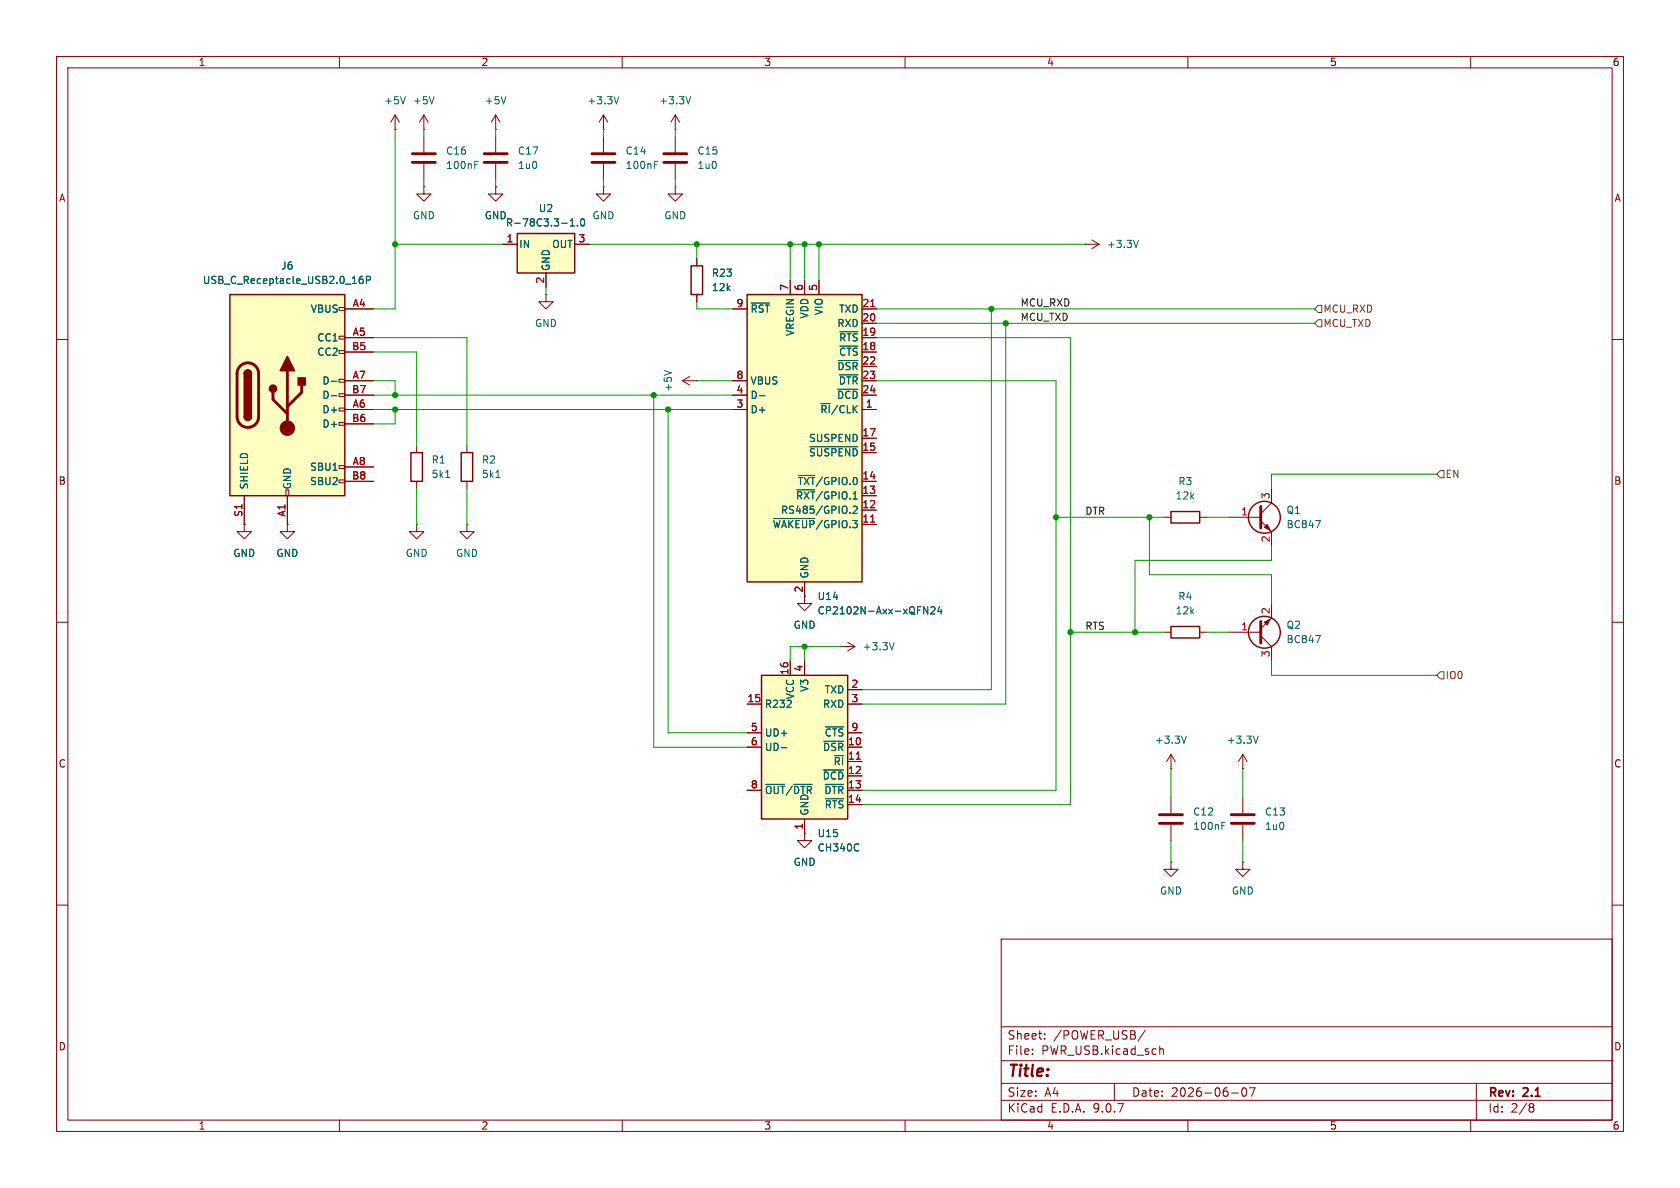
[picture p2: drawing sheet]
<svg xmlns="http://www.w3.org/2000/svg" width="297mm" height="210mm" viewBox="0 0 297 210" stroke-linecap="round" stroke-linejoin="round" font-family="sans-serif">
<g fill="none" stroke="#840000" stroke-width=".18">
<path d="M10 10h277v190h-277zM12 12h273v186h-273zM60 10v2M110 10v2M160 10v2M210 10v2M260 10v2M87.6 22.9h.1M87.6 20.3l-.7 1.3M87.6 20.3l.8 1.3M87.6 20.3v2.6M10 60h2"/>
<path d="M285 60h2M10 110h2M285 110h2M10 160h2M177 166h108v32h-108zM285 160h2M60 198v2M110 198v2M160 198v2M177 194.5h108M177 191.5h108M177 187.5h108"/>
<path d="M177 181.5h108M182.5 186.3v.1M182.5 185.5v.1M184.7 183.6v.1M184.7 182.8v.1M197 191.5v3M202.5 182.1l-1.3 2M205 184.9v1.5M205 185.5l.2-.1 .4 .1 .1 .9M210 198v2M217.7 193.2h1.2M219.7 192.4l.2-.1a.81 .81 0 0 1 .6 .6 .81 .81 0 0 1-.3 .8l-.2 .1a.81 .81 0 0 1-.3-1.4z"/>
<path d="M220.9 192.3h1l-.7 1.5M260 198v2M261 191.5v6.5M270.6 195.1l.4 .1 .2 .2-.3 .3M270.6 195.7h.3M270.9 195.7l.2 .2 .1 .4-.2 .2-.4 .1"/>
</g>
<path d="M89.4 17.1l-.4 1.3" fill="none" stroke="#006464" stroke-width=".18"/>
<path d="M132.1 52.1h20.3v50.8h-20.3z" fill="#ffffc2"/>
<path d="M132.1 52.1h20.3v50.8h-20.3z" fill="none" stroke="#840000" stroke-width=".25"/>
<g fill="none" stroke="#840000" stroke-width=".18">
<path d="M106.7 22.9h.1M106.7 20.3l-.8 1.3M106.7 20.3l.7 1.3M106.7 20.3v2.6M119.4 22.9h.1M119.4 20.3l-.8 1.3M119.4 20.3l.7 1.3M119.4 20.3v2.6M129.5 54.6h2.6M139.7 49.5v2.6M142.2 49.5v2.6M144.8 49.5v2.6"/>
<path d="M152.4 54.6h2.5M152.4 57.2h2.5M152.4 59.7h2.5M129.5 67.3h2.6M129.5 69.9h2.6M129.5 72.4h2.6M152.4 67.3h2.5M152.4 69.9h2.5M152.4 72.4h2.5M152.4 62.2h2.5M152.4 64.8h2.5M152.4 77.5h2.5"/>
<path d="M152.4 80h2.5M152.4 85.1h2.5M152.4 87.6h2.5M152.4 90.2h2.5M152.4 92.7h2.5M142.2 102.9v2.5M142.2 147.3v1.3h1.3l-1.3 1.3-1.2-1.3h1.2M142.2 147.3h.1"/>
</g>
<g fill="none" stroke="#006464" stroke-width=".18">
<path d="M109.4 17.1l-.4 1.3M122.1 17.1l-.4 1.3M132.8 53.6h3.2M148.5 58.6h3.2M134.3 69.9h.9M143.1 79h8.6M148.1 68.8h3.6M148.2 63.7h3.5M148.4 66.3h3.3M148.5 61.2h3.2M136.7 91.7h7.3M140.9 86.6h3.1"/>
<path d="M141.2 84h2.8M150.3 90.6v.1M150.8 89.6l.5-.1 .2 .3-.7 .9h.7M163.3 107.3l.7 1.2v-1.2M164.6 107.4l.4-.1 .3 .3-.8 .9h.8M166.1 107.2l-.3 .9h.8M166.4 107.7v.8"/>
</g>
<path d="M153.9 54.2h.7M153.9 92.3h.7" fill="none" stroke="#a90000" stroke-width=".18"/>
<path d="M134.6 119.4h15.3v25.4h-15.3z" fill="#ffffc2"/>
<path d="M134.6 119.4h15.3v25.4h-15.3z" fill="none" stroke="#840000" stroke-width=".25"/>
<g fill="none" stroke="#840000" stroke-width=".18">
<path d="M74.9 24.1v2.8M74.9 29v2.8M87.6 33v1.3h1.3l-1.3 1.3-1.2-1.3h1.2M87.6 33h.1M87.6 24.1v2.8M87.6 29v2.8M106.7 33v1.3h1.2l-1.2 1.3-1.3-1.3h1.3M106.7 33h.1M106.7 24.1v2.8M106.7 29v2.8M119.4 33v1.3h1.2l-1.2 1.3-1.3-1.3h1.3M119.4 33h.1"/>
<path d="M119.4 24.1v2.8M119.4 29v2.8M139.7 116.8v2.6M142.2 105.4v1.3h1.3l-1.3 1.3-1.2-1.3h1.2M142.2 116.8v2.6M132.1 124.5h2.5M132.1 129.5h2.5M132.1 132.1h2.5M132.1 139.7h2.5M149.9 124.5h2.5M149.9 129.5h2.5M149.9 132.1h2.5"/>
<path d="M149.9 139.7h2.5M149.9 121.9h2.5M149.9 134.6h2.5M149.9 137.2h2.5M142.2 144.8v2.5M149.9 142.2h2.5"/>
</g>
<g fill="none" stroke="#006464" stroke-width=".18">
<path d="M83.9 29.1h.5M83.9 28.5h.6M115.7 29.1h.4M115.7 28.5h.6M135.4 138.7h3.3M138.1 132.2h1M140.3 138.7h3.3M145.6 136.1h3.5M145.6 131h3.5M145.9 138.7h3.2M145.9 128.5h3.2M145.9 141.2h3.2"/>
<path d="M151.7 149.2l.1 .1M151.8 150.3l-.1 .1"/>
</g>
<path d="M151.4 134.2h.7" fill="none" stroke="#a90000" stroke-width=".18"/>
<path d="M72.9 27.2h4.1M72.9 28.7h4.1M85.6 27.2h4.1M85.6 28.7h4.1M104.6 27.2h4.1M104.6 28.7h4.1M117.3 27.2h4.1M117.3 28.7h4.1" fill="none" stroke="#840000" stroke-width=".51"/>
<path d="M91.4 41.3h10.2v7h-10.2z" fill="#ffffc2"/>
<g fill="none" stroke="#840000" stroke-width=".25">
<path d="M91.4 41.3h10.2v7h-10.2zM122.2 47h2v5.1h-2zM81.5 80h2.1v5.1h-2.1zM207 90.4h5.1v2.1h-5.1zM207 110.7h5.1v2.1h-5.1z"/>
<circle cx="223.5" cy="91.4" r="2.82"/>
<circle cx="223.5" cy="111.8" r="2.82"/>
</g>
<g fill="none" stroke="#840000" stroke-width=".18">
<path d="M69.8 22.9h.1M69.8 20.3l-.7 1.3M69.8 20.3l.8 1.3M69.8 20.3v2.6M74.9 22.9h.1M74.9 33v1.3h1.3l-1.3 1.3-1.2-1.3h1.2M74.9 33h.1M74.9 20.3l-.7 1.3M74.9 20.3l.8 1.3M74.9 20.3v2.6M88.9 43.2h2.5M96.5 48.3v2.5"/>
<path d="M101.6 43.2h2.5M123.2 45.7v1.3M123.2 52.1v1.2M191.8 43.2h.1M191.8 43.2h2.5M193 42.4l1.3 .8M194.3 43.2l-1.3 .7M82.5 78.7v1.3M120.6 67.3l1.3 .8M120.6 67.3h2.6M121.9 66.5l-1.3 .8M123.2 67.3h.1"/>
<path d="M50.8 92.7v1.3h1.3l-1.3 1.3-1.3-1.3h1.3M50.8 92.7h.1M82.5 85.1v1.3M205.7 91.4h1.3M212.1 91.4h1.3M217.2 91.4h5.7M222.9 92.1l1.9 1.9v2.5M224.8 86.4v2.5l-1.9 1.9M148.6 114.3h.1M148.6 114.3h2.5M149.9 113.5l1.2 .8M151.1 114.3l-1.2 .8"/>
<path d="M205.7 111.8h1.3M212.1 111.8h1.3M217.2 111.8h5.7M222.9 112.4l1.9 1.9v2.5M224.8 106.7v2.5l-1.9 1.9M219.7 135.9h.1M219.7 133.4l-.8 1.2M219.7 133.4l.8 1.2M219.7 133.4v2.5"/>
</g>
<g fill="none" stroke="#006464" stroke-width=".18">
<path d="M71.7 17.1l-.5 1.3M76.7 17.1l-.4 1.3M100.8 39.9h.7M100.8 39l.4-.3v1.2M102.1 39.8v.1M102.8 38.7h.1a.68 .68 0 0 1 .5 .6 .68 .68 0 0 1-.5 .6 .84 .84 0 0 1-.1-1.2zM201.3 42.5l-.5 1.3M117.4 65.5l1.3 .4M87.7 84.4h.7M232.6 92h.8l-.5 1.3M158.1 113.6l-.4 1.3M232.6 112.3h.8l-.5 1.3"/>
<path d="M222.4 130.1l-.4 1.3"/>
</g>
<path d="M222.9 89.5v3.8M222.9 109.9v3.8" fill="none" stroke="#840000" stroke-width=".51"/>
<g fill="#840000" stroke="#840000" stroke-width=".18">
<path d="M223.5 93.2l.5-.5 .5 1z"/>
<path d="M223.5 110l1-.5-.5 1z"/>
</g>
<path d="M40.6 52.1h20.4v35.5h-20.4z" fill="#ffffc2"/>
<g fill="none" stroke="#840000" stroke-width=".18">
<path d="M87.6 33h.1M59.9 54.4h1.1v.5h-1.1zM59.9 59.4h1.1v.5h-1.1zM61 54.6h5M61 59.7h5M88.9 43.2h2.5M96.5 52.1v1.2h1.3l-1.3 1.3-1.3-1.3h1.3M96.5 52.1h.1M96.5 48.3v2.5M101.6 43.2h2.5M123.2 45.7v1.3M123.2 52.1v1.2"/>
<path d="M129.5 54.6h2.6M139.7 49.5v2.6M142.2 49.5v2.6M144.8 49.5v2.6M152.4 54.6h2.5M152.4 59.7h2.5M152.4 57.2h2.5M59.9 62h1.1v.5h-1.1zM59.9 67.1h1.1v.5h-1.1zM59.9 69.6h1.1v.5h-1.1zM59.9 72.1h1.1v.5h-1.1zM59.9 74.7h1.1v.5h-1.1z"/>
<path d="M61 62.2h5M61 67.3h5M61 69.9h5M61 72.4h5M61 74.9h5M73.7 78.7v1.3M129.5 67.3h2.6M129.5 69.9h2.6M129.5 72.4h2.6M152.4 62.2h2.5M152.4 67.3h2.5M152.4 69.9h2.5"/>
<path d="M152.4 72.4h2.5M152.4 64.8h2.5M152.4 77.5h2.5M43.2 92.7v1.3h1.2l-1.2 1.3-1.3-1.3h1.3M43.2 92.7h.1M43.2 87.6v5.1M50.5 86.6h.6v1h-.6zM50.8 92.7h.1M50.8 87.6v5.1M59.9 82.3h1.1v.5h-1.1zM59.9 84.8h1.1v.5h-1.1zM61 82.6h5"/>
<path d="M61 85.1h5M73.7 92.7v1.3h1.2l-1.2 1.3-1.3-1.3h1.3M73.7 92.7h.1M73.7 85.1v1.3M82.5 92.7v1.3h1.3l-1.3 1.3-1.2-1.3h1.2M82.5 92.7h.1M152.4 85.1h2.5M152.4 80h2.5M152.4 87.6h2.5M152.4 90.2h2.5M152.4 92.7h2.5M139.7 116.8v2.6"/>
<path d="M142.2 102.9v2.5M142.2 116.8v2.6M132.1 124.5h2.5M132.1 129.5h2.5M132.1 132.1h2.5M132.1 139.7h2.5M149.9 124.5h2.5M149.9 129.5h2.5M149.9 132.1h2.5M149.9 139.7h2.5M149.9 121.9h2.5M149.9 134.6h2.5"/>
<path d="M149.9 137.2h2.5M207 135.9h.1M207 133.4v2.5M207 133.4l-.8 1.2M207 133.4l.8 1.2M142.2 147.3h.1M142.2 144.8v2.5M149.9 142.2h2.5M207 152.4v1.3h1.3l-1.3 1.2-1.3-1.2h1.3M207 152.4h.1M207 141v2.8M207 145.8v2.8"/>
<path d="M219.7 152.4v1.3h1.3l-1.3 1.2-1.3-1.2h1.3M219.7 152.4h.1M219.7 141v2.8M219.7 145.8v2.8"/>
</g>
<path d="M40.6 52.1h20.4v35.5h-20.4zM43.2 66a.64 .64 0 0 1 .6-.6 .64 .64 0 0 1 .6 .6M43.2 73.7a.64 .64 0 0 0 .6 .6 .64 .64 0 0 0 .6-.6M72.6 80h2.1v5.1h-2.1z" fill="none" stroke="#840000" stroke-width=".25"/>
<path d="M42.5 64.7a1.9 1.9 0 0 1 2-.4 1.9 1.9 0 0 1 1.2 1.7v7.7a1.91 1.91 0 0 1-1.9 1.9 1.91 1.91 0 0 1-1.9-1.9v-7.8l.2-.6zM48.3 69.3v1.3l2.5 2.6M50.8 65.5v10.2M53.3 68.1v1.2l-2.5 2.6M205 144h4M205 145.5h4M217.7 144h4M217.7 145.5h4" fill="none" stroke="#840000" stroke-width=".51"/>
<g fill="#840000" stroke="#840000" stroke-width=".25">
<path d="M43.2 66h1.2v7.7h-1.2z"/>
<path d="M43.4 65.6a.64 .64 0 0 1 .7-.1 .64 .64 0 0 1 .3 .5h-1.2z"/>
<path d="M43.2 73.7h1.2a.64 .64 0 0 1-.6 .6 .64 .64 0 0 1-.6-.6z"/>
<path d="M50.8 63l1.3 2.5h-2.6z"/>
<path d="M52.7 66.8h1.3v1.3h-1.3z"/>
<circle cx="48.3" cy="68.7" r=".63"/>
</g>
<circle cx="50.8" cy="75.7" r="1.27" fill="#840000" stroke="#840000" stroke-width=".18"/>
<g fill="none" stroke="#006464" stroke-width=".18">
<path d="M100.8 39.9h.7M100.8 39l.4-.3v1.2M102.1 39.8v.1M102.8 38.7h.1a.68 .68 0 0 1 .5 .6 .68 .68 0 0 1-.5 .6 .84 .84 0 0 1-.1-1.2zM64.1 48.8l-.4 .1a.86 .86 0 0 0 0 1.2l.5-.1v-.4l-.2-.3h-.3l-.2 .3M64.8 49.5l.6-.1 .1-.1-.1-.3-.6-.2v1.3M132.8 53.6h3.2M148.5 58.6h3.2M58.6 67.4h.9M58.6 69.9h.9M134.3 69.9h.9M143.1 79h8.6"/>
<path d="M148.1 68.8h3.6M148.2 63.7h3.5M148.4 66.3h3.3M148.5 61.2h3.2M78.8 84.4h.7M136.7 91.7h7.3M140.9 86.6h3.1M141.2 84h2.8M150.3 90.6v.1M150.8 89.6l.5-.1 .2 .3-.7 .9h.7M163.3 107.3l.7 1.2v-1.2M164.6 107.4l.4-.1 .3 .3-.8 .9h.8"/>
<path d="M166.1 107.2l-.3 .9h.8M166.4 107.7v.8M135.4 138.7h3.3M138.1 132.2h1M140.3 138.7h3.3M145.6 136.1h3.5M145.6 131h3.5M145.9 138.7h3.2M145.9 128.5h3.2M209.7 130.1l-.4 1.3M145.9 141.2h3.2M151.7 149.2l.1 .1"/>
<path d="M151.8 150.3l-.1 .1M216 146h.4M216 145.4h.6"/>
</g>
<path d="M233 54h.7v1.2h-.7l-.6-.6zM233 56.5h.7v1.3h-.7l-.6-.6zM254.6 83.2h.7v1.3h-.7l-.6-.7zM254.6 118.7h.7v1.3h-.7l-.6-.6z" fill="none" stroke="#725600" stroke-width=".18"/>
<g fill="none" stroke="#009600" stroke-width=".18">
<path d="M69.8 22.9v31.7h-3.8M74.9 22.9v1.2M74.9 31.8v1.2M87.6 22.9v1.2M87.6 31.8v1.2M106.7 22.9v1.2M106.7 31.8v1.2M119.4 22.9v1.2M119.4 31.8v1.2M66 59.7h16.5v19M69.8 43.2h19.1M96.5 50.8v1.3"/>
<path d="M104.1 43.2h87.7M123.2 53.3v1.3h6.3M123.2 43.2v2.5M139.7 43.2v6.3M142.2 43.2v6.3M144.8 43.2v6.3M154.9 54.6h77.5M154.9 59.7h34.3v82.5h-36.8M154.9 57.2h77.5M175.3 54.6v67.3h-22.9M177.8 57.2v67.3h-25.4M66 67.3h3.8v2.6"/>
<path d="M66 69.9h63.5M66 72.4h63.5M66 62.2h7.7v16.5M69.8 72.4v2.5h-3.8M115.6 69.9v62.2h16.5M118.1 72.4v57.1h14M123.2 67.3h6.3M154.9 67.3h31.8v72.4h-34.3M73.7 86.4v6.3M82.5 86.4v6.3M186.7 91.4h19M203.2 91.4v10.2h21.6v5.1"/>
<path d="M213.4 91.4h3.8M224.8 96.5v2.6h-24.1v12.7M254 83.8h-29.2v2.6M142.2 114.3v2.5M148.6 114.3h-8.9v2.5M189.2 111.8h16.5M213.4 111.8h3.8M224.8 116.8v2.6h29.2M207 135.9v5.1M219.7 135.9v5.1M207 148.6v3.8M219.7 148.6v3.8"/>
</g>
<path d="M153.9 54.2h.7M153.9 92.3h.7M151.4 134.2h.7" fill="none" stroke="#a90000" stroke-width=".18"/>
<g fill="#009600" stroke="#009600" stroke-width=".18">
<circle cx="142.2" cy="114.3" r=".46"/>
<circle cx="203.2" cy="91.4" r=".46"/>
<circle cx="69.8" cy="43.2" r=".46"/>
<circle cx="144.8" cy="43.2" r=".46"/>
<circle cx="115.6" cy="69.9" r=".46"/>
<circle cx="139.7" cy="43.2" r=".46"/>
<circle cx="142.2" cy="43.2" r=".46"/>
<circle cx="123.2" cy="43.2" r=".46"/>
<circle cx="186.7" cy="91.4" r=".46"/>
<circle cx="189.2" cy="111.8" r=".46"/>
<circle cx="175.3" cy="54.6" r=".46"/>
<circle cx="177.8" cy="57.2" r=".46"/>
<circle cx="200.7" cy="111.8" r=".46"/>
<circle cx="118.1" cy="72.4" r=".46"/>
<circle cx="69.8" cy="72.4" r=".46"/>
<circle cx="69.8" cy="69.9" r=".46"/>
</g>
<text font-size="2.8" fill="#840000" x="178" y="190.9">Title:</text>
<g font-size="2.1" fill="#840000">
<text x="178" y="184">Sheet:</text>
<text x="186.2" y="184">/POWER_USB/</text>
<text x="178" y="186.7">File:</text>
<text x="184.1" y="186.7">PWR_USB.kicad_sch</text>
<text x="178" y="196.9">KiCad</text>
<text x="178" y="194.1">Size:</text>
<text x="184.7" y="194.1">A4</text>
<text x="185.7" y="196.9">E.D.A.</text>
<text x="193.3" y="196.9">9.0.7</text>
<text x="200" y="194.1">Date:</text>
<text x="207" y="194.1">2026-06-07</text>
<text x="263" y="194.3">Rev:</text>
<text x="263" y="196.9">Id:</text>
<text x="267.1" y="196.9">2/8</text>
<text x="269.4" y="194.3">2.1</text>
</g>
<g font-size="1.8" fill="#840000">
<text x="35" y="11.9">1</text>
<text x="85" y="11.9">2</text>
<text x="135" y="11.9">3</text>
<text x="185" y="11.9">4</text>
<text x="235" y="11.9">5</text>
<text x="285" y="11.9">6</text>
<text x="10.3" y="35.9">A</text>
<text x="285.3" y="35.9">A</text>
<text x="10.3" y="85.9">B</text>
<text x="285.3" y="85.9">B</text>
<text x="142" y="104.8" transform="rotate(-90 142 104.8)">2</text>
<text x="10.3" y="135.9">C</text>
<text x="285.3" y="135.9">C</text>
<text x="10.3" y="185.9">D</text>
<text x="285.3" y="185.9">D</text>
<text x="35" y="199.9">1</text>
<text x="85" y="199.9">2</text>
<text x="135" y="199.9">3</text>
<text x="185" y="199.9">4</text>
<text x="235" y="199.9">5</text>
<text x="285" y="199.9">6</text>
</g>
<g font-size="1.8" fill="#006464">
<text x="67.8" y="18.6">+5V</text>
<text x="72.9" y="18.6">+5V</text>
<text x="85.6" y="18.6">+5V</text>
<text x="103.7" y="18.6">+3.3V</text>
<text x="116.4" y="18.6">+3.3V</text>
<text x="78.7" y="27.5">C16</text>
<text x="91.4" y="27.5">C17</text>
<text x="110.5" y="27.5">C14</text>
<text x="123.2" y="27.5">C15</text>
<text x="78.7" y="30.1">100nF</text>
<text x="91.4" y="30.1">1u0</text>
<text x="110.5" y="30.1">100nF</text>
<text x="123.2" y="30.1">1u0</text>
<text x="72.9" y="39">GND</text>
<text x="85.6" y="39">GND</text>
<text x="89.3" y="40.2">R-78C3.3-1.0</text>
<text x="95.1" y="37.7">U2</text>
<text x="104.6" y="39">GND</text>
<text x="117.3" y="39">GND</text>
<text x="49.6" y="47.9">J6</text>
<text x="91.7" y="44">IN</text>
<text x="97.5" y="44">OUT</text>
<text x="195.6" y="44">+3.3V</text>
<text x="35.8" y="50.4">USB_C_Receptacle_USB2.0_16P</text>
<text x="97.4" y="48" transform="rotate(-90 97.4 48)">GND</text>
<text x="125.7" y="51.7">12k</text>
<text x="125.7" y="49.1">R23</text>
<text x="54.8" y="55.5">VBUS</text>
<text x="94.5" y="58">GND</text>
<text x="132.6" y="55.5">~{RST}</text>
<text x="140.6" y="59.5" transform="rotate(-90 140.6 59.5)">VREGIN</text>
<text x="143.1" y="56.4" transform="rotate(-90 143.1 56.4)">VDD</text>
<text x="145.6" y="55.8" transform="rotate(-90 145.6 55.8)">VIO</text>
<text x="147.9" y="58">RXD</text>
<text x="148.2" y="55.5">TXD</text>
<text x="56" y="60.6">CC1</text>
<text x="56" y="63.1">CC2</text>
<text x="147.9" y="65.6">~{DSR}</text>
<text x="148.2" y="60.6">~{RTS}</text>
<text x="148.2" y="63.1">~{CTS}</text>
<text x="56.9" y="68.2">D-</text>
<text x="56.9" y="70.7">D-</text>
<text x="119" y="69.3" transform="rotate(-90 119 69.3)">+5V</text>
<text x="132.6" y="68.2">VBUS</text>
<text x="132.6" y="70.7">D-</text>
<text x="147.9" y="70.7">~{DCD}</text>
<text x="148.2" y="68.2">~{DTR}</text>
<text x="56.9" y="73.3">D+</text>
<text x="56.9" y="75.8">D+</text>
<text x="132.6" y="73.3">D+</text>
<text x="144.9" y="73.3">~{RI}/CLK</text>
<text x="54.7" y="83.4">SBU1</text>
<text x="76.2" y="82.1">R1</text>
<text x="85.1" y="82.1">R2</text>
<text x="142.9" y="78.3">SUSPEND</text>
<text x="142.9" y="80.9">~{SUSPEND}</text>
<text x="44" y="86.6" transform="rotate(-90 44 86.6)">SHIELD</text>
<text x="51.7" y="86.6" transform="rotate(-90 51.7 86.6)">GND</text>
<text x="54.7" y="86">SBU2</text>
<text x="76.2" y="84.7">5k1</text>
<text x="85.1" y="84.7">5k1</text>
<text x="140.6" y="88.5">~{RXT}/GPIO.1</text>
<text x="140.9" y="86">~{TXT}/GPIO.0</text>
<text x="207.7" y="88.5">12k</text>
<text x="208.2" y="86">R3</text>
<text x="136.5" y="93.6">~{WAKEUP}/GPIO.3</text>
<text x="138" y="91">RS485/GPIO.2</text>
<text x="227.3" y="93.6">BC847</text>
<text x="227.3" y="91">Q1</text>
<text x="41.1" y="98.7">GND</text>
<text x="48.8" y="98.7">GND</text>
<text x="71.6" y="98.7">GND</text>
<text x="80.5" y="98.7">GND</text>
<text x="143.1" y="102.4" transform="rotate(-90 143.1 102.4)">GND</text>
<text x="144.4" y="106.3">U14</text>
<text x="208.2" y="106.3">R4</text>
<text x="140.2" y="111.4">GND</text>
<text x="144.4" y="108.8">CP2102N-Axx-xQFN24</text>
<text x="207.7" y="108.8">12k</text>
<text x="227.3" y="113.9">BC847</text>
<text x="227.3" y="111.4">Q2</text>
<text x="152.4" y="115.2">+3.3V</text>
<text x="135.1" y="125.3">R232</text>
<text x="140.6" y="123.7" transform="rotate(-90 140.6 123.7)">VCC</text>
<text x="143.1" y="122.4" transform="rotate(-90 143.1 122.4)">V3</text>
<text x="145.4" y="125.3">RXD</text>
<text x="145.7" y="122.8">TXD</text>
<text x="135.1" y="130.4">UD+</text>
<text x="145.7" y="130.4">~{CTS}</text>
<text x="204.1" y="131.7">+3.3V</text>
<text x="216.8" y="131.7">+3.3V</text>
<text x="135.1" y="132.9">UD-</text>
<text x="145.4" y="132.9">~{DSR}</text>
<text x="147.3" y="135.5">~{RI}</text>
<text x="135.1" y="140.6">~{OUT}/~{DTR}</text>
<text x="145.3" y="138">~{DCD}</text>
<text x="145.6" y="140.6">~{DTR}</text>
<text x="145.7" y="143.1">~{RTS}</text>
<text x="143.1" y="144.3" transform="rotate(-90 143.1 144.3)">GND</text>
<text x="144.4" y="148.2">U15</text>
<text x="210.8" y="146.9">100nF</text>
<text x="210.8" y="144.4">C12</text>
<text x="223.5" y="144.4">C13</text>
<text x="223.5" y="146.9">1u0</text>
<text x="140.2" y="153.3">GND</text>
<text x="144.4" y="150.7">CH340C</text>
<text x="205" y="158.3">GND</text>
<text x="217.7" y="158.3">GND</text>
</g>
<g font-size="1.8" fill="#a90000">
<text x="89.5" y="42.9">1</text>
<text x="102.2" y="42.9">3</text>
<text x="96.3" y="50.2" transform="rotate(-90 96.3 50.2)">2</text>
<text x="139.4" y="51.5" transform="rotate(-90 139.4 51.5)">7</text>
<text x="142" y="51.5" transform="rotate(-90 142 51.5)">6</text>
<text x="144.5" y="51.5" transform="rotate(-90 144.5 51.5)">5</text>
<text x="62.2" y="54.4">A4</text>
<text x="62.2" y="59.4">A5</text>
<text x="130.1" y="54.4">9</text>
<text x="152.4" y="54.4">21</text>
<text x="152.4" y="56.9">20</text>
<text x="152.4" y="59.4">19</text>
<text x="62.2" y="62">B5</text>
<text x="152.4" y="62">18</text>
<text x="152.4" y="64.5">22</text>
<text x="62.2" y="69.6">B7</text>
<text x="62.2" y="67.1">A7</text>
<text x="130.1" y="67.1">8</text>
<text x="130.1" y="69.6">4</text>
<text x="152.4" y="67.1">23</text>
<text x="152.4" y="69.6">24</text>
<text x="62.2" y="74.7">B6</text>
<text x="62.2" y="72.1">A6</text>
<text x="130.1" y="72.1">3</text>
<text x="152.4" y="77.2">17</text>
<text x="153" y="72.1">1</text>
<text x="62.2" y="82.3">A8</text>
<text x="152.4" y="79.8">15</text>
<text x="62.2" y="84.8">B8</text>
<text x="152.4" y="84.8">14</text>
<text x="152.4" y="87.4">13</text>
<text x="152.4" y="89.9">12</text>
<text x="224.5" y="88.3" transform="rotate(-90 224.5 88.3)">3</text>
<text x="42.9" y="91.5" transform="rotate(-90 42.9 91.5)">S1</text>
<text x="50.5" y="91.4" transform="rotate(-90 50.5 91.4)">A1</text>
<text x="152.4" y="92.5">11</text>
<text x="219.3" y="91.2">1</text>
<text x="224.5" y="96" transform="rotate(-90 224.5 96)">2</text>
<text x="219.3" y="111.5">1</text>
<text x="224.5" y="108.7" transform="rotate(-90 224.5 108.7)">2</text>
<text x="139.4" y="119.4" transform="rotate(-90 139.4 119.4)">16</text>
<text x="142" y="118.8" transform="rotate(-90 142 118.8)">4</text>
<text x="224.5" y="116.3" transform="rotate(-90 224.5 116.3)">3</text>
<text x="132" y="124.2">15</text>
<text x="150.4" y="121.7">2</text>
<text x="150.4" y="124.2">3</text>
<text x="132.6" y="129.3">5</text>
<text x="132.6" y="131.8">6</text>
<text x="149.8" y="131.8">10</text>
<text x="150.4" y="129.3">9</text>
<text x="149.8" y="134.4">11</text>
<text x="149.8" y="136.9">12</text>
<text x="132.6" y="139.4">8</text>
<text x="149.8" y="139.4">13</text>
<text x="149.8" y="142">14</text>
<text x="142" y="146.8" transform="rotate(-90 142 146.8)">1</text>
</g>
<g font-size="1.8" fill="#0f0f0f">
<text x="180.3" y="56.8">MCU_TXD</text>
<text x="180.3" y="54.3">MCU_RXD</text>
<text x="191.8" y="91.1">DTR</text>
<text x="191.8" y="111.4">RTS</text>
</g>
<g font-size="1.8" fill="#725600">
<text x="233.9" y="55.5">MCU_RXD</text>
<text x="233.9" y="58">MCU_TXD</text>
<text x="255.5" y="84.7">EN</text>
<text x="255.5" y="120.2">IO0</text>
</g>
</svg>
